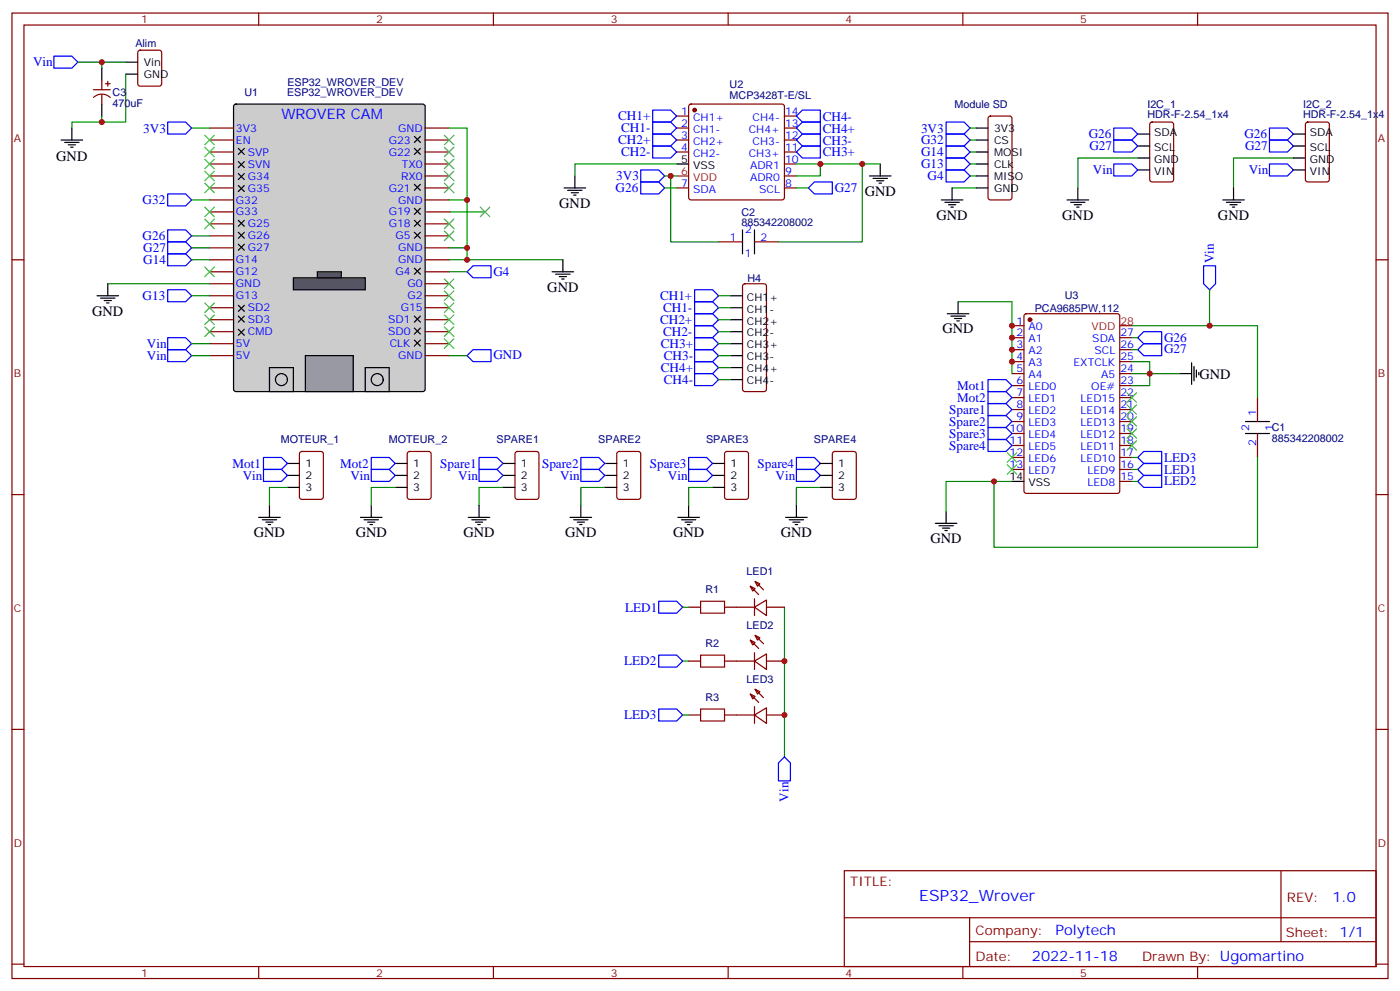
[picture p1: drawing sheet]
<svg xmlns="http://www.w3.org/2000/svg" width="412mm" height="292mm" viewBox="0 0 412 292" stroke-linecap="round" stroke-linejoin="round" font-family="sans-serif">
<g fill="none" stroke="#870000" stroke-width=".35">
<path d="M3.5 3.8h405.4v284.4h-405.4zM7.1 7.4h398.2v277.3h-398.2zM76.2 3.8v3.6M145.3 3.8v3.6M214.5 3.8v3.6M283.6 3.8v3.6M352.8 3.8v3.6M3.5 76.5h3.6M405.3 76.5h3.6M3.5 145.7h3.6M405.3 145.7h3.6M3.5 214.8h3.6"/>
<path d="M405.3 214.8h3.6M248.7 256.4h156.6v28.3h-156.6zM377.3 256.5v20.8M248.7 270.3h156.5M285.6 277.3h119.6M285.6 270.3v14.1M3.5 284h3.6M76.2 284.7v3.5M145.3 284.7v3.5M214.5 284.7v3.5M283.6 284.7v3.5M352.8 284.7v3.5"/>
<path d="M405.3 284h3.6"/>
</g>
<path d="M69 30.9l.5-.2h55l.7 .4v83.5l-.4 .7h-55.3l-.7-.4v-83.5z" fill="#ccc" stroke="#000" stroke-width=".35"/>
<g fill="none" stroke="#870000" stroke-width=".35">
<path d="M61.7 37.7h7.1M125.2 37.7h7.1M61.7 41.2h7.1M61.7 44.8h7.1M61.7 48.3h7.1M61.7 51.8h7.1M61.7 55.4h7.1M61.7 58.9h7.1M125.2 41.2h7.1M125.2 44.8h7.1M125.2 48.3h7.1M125.2 51.8h7.1"/>
<path d="M125.2 55.4h7.1M125.2 58.9h7.1M61.7 62.4h7.1M61.7 65.9h7.1M61.7 69.5h7.1M61.7 73h7.1M61.7 76.5h7.1M125.2 65.9h7.1M125.2 69.5h7.1M125.2 73h7.1M125.2 76.5h7.1M125.6 62.4h7"/>
<path d="M61.7 80h7.1M61.7 83.6h7.1M61.7 87.1h7.1M61.7 90.6h7.1M61.7 94.2h7.1M61.7 97.7h7.1M125.2 80h7.1M125.2 83.6h7.1M125.2 87.1h7.1M125.2 90.6h7.1M125.2 94.2h7.1M125.2 97.7h7.1"/>
<path d="M61.7 101.2h7.1M125.2 101.2h7.1"/>
</g>
<path d="M90 104.7h14.1v10.6h-14.1z" fill="#999" stroke="#000" stroke-width=".35"/>
<g fill="none" stroke="#000" stroke-width=".35">
<path d="M70.2 43.7l1.8 1.8M70.2 47.6l1.8 1.8M70.2 51.1l1.8 1.8M70.2 54.6l1.8 1.8M72 43.7l-1.8 1.8M72 47.6l-1.8 1.8M72 51.1l-1.8 1.8M72 54.6l-1.8 1.8M122.1 40.2l1.7 1.7M122.1 43.7l1.7 1.8M122.1 54.3l1.7 1.8M123.8 40.2l-1.7 1.7"/>
<path d="M123.8 43.7l-1.7 1.8M123.8 54.3l-1.7 1.8M70.2 64.9l1.8 1.7M70.2 68.4l1.8 1.8M70.2 71.9l1.8 1.8M72 64.9l-1.8 1.7M72 68.4l-1.8 1.8M72 71.9l-1.8 1.8M122.1 61.3l1.7 1.8M122.1 64.9l1.7 1.7M122.1 68.4l1.7 1.8M122.1 79l1.7 1.8"/>
<path d="M123.8 61.3l-1.7 1.8M123.8 64.9l-1.7 1.7M123.8 68.4l-1.7 1.8M123.8 79l-1.7 1.8M70.2 89.9l1.8 1.8M70.2 93.1l1.8 1.8M70.2 97l1.8 1.7M72 89.9l-1.8 1.8M72 93.1l-1.8 1.8M72 97l-1.8 1.7M122.1 93.1l1.7 1.8M122.1 96.6l1.7 1.8"/>
<path d="M123.8 93.1l-1.7 1.8M123.8 96.6l-1.7 1.8M79.4 108.3h7v7h-7zM107.6 108.3h7.1v7h-7.1zM122.1 100.2l1.7 1.7M123.8 100.2l-1.7 1.7"/>
<circle cx="82.9" cy="111.8" r="1.76"/>
<circle cx="111.1" cy="111.8" r="1.76"/>
</g>
<path d="M61.7 104.7h7.1M125.2 104.7h7.1" fill="none" stroke="#870000" stroke-width=".35"/>
<g fill="#666" stroke="#000" stroke-width=".35">
<path d="M86.4 81.8h21.2v3.5h-21.2z"/>
<path d="M93.5 80h7v1.8h-7z"/>
</g>
<g fill="none" stroke="#870000" stroke-width=".35">
<path d="M40.8 15l.5-.2h5.6l.7 .4v9.5l-.4 .6-5.9 .1-.7-.5v-9.4zM27.5 26.4h5M27.6 28.7a3.5 3.5 0 0 1 4.9 0M30 23.6v2.8M30 27.8v2.9M31 24.7h1.5M31.7 24v1.4M199.3 34.2h3.5M199.3 37.7h3.5M203.1 30.9l.5-.2h26.8l.5 .2 .2 .5v26.8l-.3 .5-.4 .2h-26.8l-.5-.3-.3-.4v-26.8zM231.1 34.2h3.5M231.1 37.7h3.5"/>
<path d="M291.3 34.4l.4-.2h5.7l.6 .4 .1 23.6-.5 .6-5.9 .1-.6-.5-.1-23.5zM338.9 36.2l.5-.3h5.6l.7 .5v16.5l-.4 .6-5.9 .1-.7-.5v-16.4zM384.8 36.2l.4-.3h5.7l.6 .5 .1 16.5-.5 .6-5.9 .1-.6-.5-.1-16.4zM199.3 41.2h3.5M199.3 44.8h3.5M199.3 55.4h3.5M231.1 41.2h3.5M231.1 44.8h3.5M231.1 48.3h3.5M231.1 51.8h3.5M231.1 55.4h3.5M211.7 71.2h7"/>
<path d="M222.2 71.2h7.1M219 83.8l.4-.2h5.7l.5 .2 .2 .5v30.3l-.3 .5-.4 .2h-5.7l-.5-.2-.2-.5v-30.3zM298.1 95.9h3.5M298.1 99.4h3.5M301.9 92.6l.4-.2h26.8l.7 .4v51.8l-.4 .7h-27.1l-.6-.5-.1-51.7zM329.8 99.4h3.6M298.1 103h3.5M298.1 106.5h3.5M298.1 110h3.5M298.1 113.6h3.5M298.1 117.1h3.5M329.8 103h3.6"/>
<path d="M329.8 106.5h3.6M329.8 110h3.6M329.8 113.6h3.6M329.8 117.1h3.6M370.4 117.1v7M88.4 133.2l.5-.2h5.6l.7 .4v13l-.4 .6-5.9 .1-.7-.5v-12.9zM120.2 133.2l.4-.2h5.7l.6 .4 .1 13-.5 .6-5.9 .1-.6-.5-.1-12.9zM151.9 133.2l.5-.2h5.6l.7 .4v13l-.4 .6-5.9 .1-.7-.5v-12.9zM181.9 133.2l.5-.2h5.6l.7 .4v13l-.4 .6-5.9 .1-.7-.5v-12.9zM213.7 133.2l.4-.2h5.7l.6 .4 .1 13-.5 .6-5.9 .1-.6-.5-.1-12.9zM245.4 133.2l.5-.2h5.6l.7 .4v13l-.4 .6-5.9 .1-.7-.5v-12.9zM298.1 120.6h3.5"/>
<path d="M298.1 124.1h3.5M298.1 127.7h3.5M298.1 131.2h3.5M298.1 134.7h3.5M298.1 138.3h3.5M329.8 120.6h3.6M329.8 124.1h3.6M329.8 127.7h3.6M329.8 131.2h3.6M329.8 134.7h3.6M329.8 138.3h3.6M370.4 127.7v7"/>
<path d="M329.8 141.8h3.6M202.8 178.8h3.6M213.4 178.8h8.8M221 172.6l1.4 .8-.7 .7zM221 172.6l2.5 2.5M222.2 178.8l3.6-2.1v4.6zM222.2 176.4v4.9M222.4 171.2l1.4 .7-.7 .7zM222.4 171.2l2.5 2.5M225.8 178.8h5.3M202.8 194.7h3.6M213.4 194.7h8.8"/>
<path d="M221 188.5l1.4 .7-.7 .7zM221 188.5l2.5 2.5M222.2 194.7l3.6-2.1v4.6zM222.2 192.2v5M222.4 187.1l1.4 .7-.7 .7zM222.4 187.1l2.5 2.5M225.8 194.7h5.3M202.8 210.6h3.6M213.4 210.6h8.8M221 204.4l1.4 .7-.7 .7zM221 204.4l2.5 2.5M222.2 210.6l3.6-2.1v4.5z"/>
<path d="M222.2 208.1v4.9M222.4 203l1.4 .7-.7 .7zM222.4 203l2.5 2.5M225.8 210.6h5.3"/>
</g>
<path d="M199.3 51.8h3.5M329.8 95.9h3.6" fill="none" stroke="#f00" stroke-width=".35"/>
<g fill="none" stroke="#000" stroke-width=".35">
<path d="M37 18.3h3.6M21.2 37.7v3.5M30 20.1v3.5M30 30.7v3.5M37 21.8h3.6M287.5 37.7h3.5M335.1 39.5h3.6M381 39.5h3.5M18 41.2h6.3M19 41.9h4.3M20.1 42.7h2.1M20.8 43.4h.7"/>
<path d="M166.2 55.4h6.3M167.2 56.1h4.2M168.3 56.8h2.1M169 57.5h.7M169.3 51.8v3.6M199.3 48.3h3.5M256.1 51.8h6.4M257.2 52.5h4.2M258.2 53.2h2.1M258.9 53.9h.7M259.3 48.3v3.5M277.3 58.9h6.3"/>
<path d="M278.3 59.6h4.3M280.5 55.4v3.5M287.5 48.3h3.5M287.5 41.2h3.5M287.5 44.8h3.5M287.5 51.8h3.5M287.5 55.4h3.5M314.3 58.9h6.4M315.4 59.6h4.2M317.5 55.4v3.5M335.1 43h3.6M335.1 46.5h3.6"/>
<path d="M335.1 50.1h3.6M360.2 58.9h6.3M361.2 59.6h4.3M363.4 55.4v3.5M381 43h3.5M381 46.5h3.5M381 50.1h3.5M165.8 76.5v3.5M218.7 67.7v7.1M222.2 67.7v7.1M279.4 60.3h2.1M280.1 61h.7"/>
<path d="M316.4 60.3h2.2M317.1 61h.8M362.3 60.3h2.1M363 61h.7M28.6 87.1h6.3M29.6 87.8h4.3M30.7 88.5h2.1M31.4 89.2h.7M31.7 83.6v3.5M162.6 80h6.4M163.7 80.8h4.2M164.7 81.5h2.2"/>
<path d="M165.5 82.2h.7M215.2 87.1h3.5M215.2 90.6h3.5M215.2 94.2h3.5M215.2 97.7h3.5M279 92.4h6.4M280.1 93.1h4.2M281.2 93.8h2.1M281.9 94.5h.7M282.2 88.9v3.5M215.2 101.2h3.5M215.2 104.7h3.5"/>
<path d="M215.2 108.3h3.5M215.2 111.8h3.5M347.5 110h3.5M351 106.9v6.3M351.7 107.9v4.2M352.4 109v2.1M353.1 109.7v.7M84.7 136.5h3.5M116.4 136.5h3.5M148.2 136.5h3.5M178.2 136.5h3.5M209.9 136.5h3.5"/>
<path d="M241.7 136.5h3.5M366.9 124.1h7M366.9 127.7h7M76.2 152.4h6.3M77.3 153.1h4.2M78.3 153.8h2.1M79 154.5h.7M79.4 148.8v3.6M84.7 143.5h3.5M84.7 140h3.5M106.2 152.4h6.3M107.2 153.1h4.3"/>
<path d="M108.3 153.8h2.1M109 154.5h.7M109.4 148.8v3.6M116.4 143.5h3.5M116.4 140h3.5M137.9 152.4h6.4M139 153.1h4.2M140.1 153.8h2.1M140.8 154.5h.7M141.1 148.8v3.6M148.2 143.5h3.5M148.2 140h3.5"/>
<path d="M167.9 152.4h6.4M169 153.1h4.2M170 153.8h2.2M170.7 154.5h.7M171.1 148.8v3.6M178.2 143.5h3.5M178.2 140h3.5M199.7 152.4h6.3M200.7 153.1h4.3M201.8 153.8h2.1M202.5 154.5h.7M202.8 148.8v3.6"/>
<path d="M209.9 143.5h3.5M209.9 140h3.5M231.4 152.4h6.4M232.5 153.1h4.2M233.5 153.8h2.2M234.2 154.5h.7M234.6 148.8v3.6M241.7 143.5h3.5M241.7 140h3.5M275.5 154.1h6.4M276.6 154.8h4.2M277.6 155.5h2.2"/>
<path d="M278.3 156.2h.7M278.7 150.6v3.5M298.1 141.8h3.5"/>
</g>
<g fill="#870000" stroke="#870000" stroke-width=".35">
<circle cx="204.6" cy="32.4" r=".53"/>
<circle cx="303.4" cy="94.2" r=".53"/>
</g>
<g fill="none" stroke="#00f" stroke-width=".35">
<path d="M15.9 16.5h5.3l1.7 1.8-1.7 1.8h-5.3zM49.4 35.9h5.3l1.7 1.8-1.7 1.8h-5.3zM192.3 32.4h5.3l1.7 1.8-1.7 1.7h-5.3zM192.3 35.9h5.3l1.7 1.8-1.7 1.8h-5.3zM192.3 39.5h5.3l1.7 1.7-1.7 1.8h-5.3zM234.6 34.2l1.8-1.8h5.3v3.5h-5.3zM234.6 37.7l1.8-1.8h5.3v3.6h-5.3zM278.7 35.9h5.3l1.8 1.8-1.8 1.8h-5.3zM278.7 39.5h5.3l1.8 1.7-1.8 1.8h-5.3zM328.1 37.7h5.3l1.7 1.8-1.7 1.7h-5.3zM373.9 37.7h5.3l1.8 1.8-1.8 1.7h-5.3zM49.4 57.1h5.3l1.7 1.8-1.7 1.7h-5.3z"/>
<path d="M188.7 53.6h5.3l1.8 1.8-1.8 1.7h-5.3zM188.7 50.1h5.3l1.8 1.7-1.8 1.8h-5.3zM192.3 43h5.3l1.7 1.8-1.7 1.7h-5.3zM234.6 41.2l1.8-1.7h5.3v3.5h-5.3zM234.6 44.8l1.8-1.8h5.3v3.5h-5.3zM238.1 55.4l1.8-1.8h5.3v3.5h-5.3zM278.7 43h5.3l1.8 1.8-1.8 1.7h-5.3zM278.7 46.5h5.3l1.8 1.8-1.8 1.8h-5.3zM278.7 50.1h5.3l1.8 1.7-1.8 1.8h-5.3zM328.1 41.2h5.3l1.7 1.8-1.7 1.8h-5.3zM328.1 48.3h5.3l1.7 1.8-1.7 1.7h-5.3zM373.9 48.3h5.3l1.8 1.8-1.8 1.7h-5.3z"/>
<path d="M373.9 41.2h5.3l1.8 1.8-1.8 1.8h-5.3zM49.4 74.8h5.3l1.7 1.7-1.7 1.8h-5.3zM49.4 67.7h5.3l1.7 1.8-1.7 1.7h-5.3zM49.4 71.2h5.3l1.7 1.8-1.7 1.8h-5.3zM354.5 78.3h3.6v5.3l-1.8 1.7-1.8-1.7zM49.4 85.3h5.3l1.7 1.8-1.7 1.8h-5.3zM49.4 99.4h5.3l1.7 1.8-1.7 1.8h-5.3zM137.6 80l1.7-1.7h5.3v3.5h-5.3zM204.6 85.3h5.3l1.8 1.8-1.8 1.8h-5.3zM204.6 88.9h5.3l1.8 1.7-1.8 1.8h-5.3zM204.6 92.4h5.3l1.8 1.8-1.8 1.7h-5.3zM204.6 95.9h5.3l1.8 1.8-1.8 1.7h-5.3z"/>
<path d="M204.6 99.4h5.3l1.8 1.8-1.8 1.8h-5.3zM335.1 99.4l1.8-1.7h5.3v3.5h-5.3zM49.4 103h5.3l1.7 1.7-1.7 1.8h-5.3zM137.6 104.7l1.7-1.7h5.3v3.5h-5.3zM204.6 103h5.3l1.8 1.7-1.8 1.8h-5.3zM204.6 106.5h5.3l1.8 1.8-1.8 1.7h-5.3zM204.6 110h5.3l1.8 1.8-1.8 1.8h-5.3zM291 111.8h5.3l1.8 1.8-1.8 1.7h-5.3zM291 115.3h5.3l1.8 1.8-1.8 1.8h-5.3zM291 118.9h5.3l1.8 1.7-1.8 1.8h-5.3zM335.1 103l1.8-1.8h5.3v3.5h-5.3zM77.6 138.3h5.3l1.8 1.7-1.8 1.8h-5.3z"/>
<path d="M77.6 134.7h5.3l1.8 1.8-1.8 1.8h-5.3zM109.4 138.3h5.3l1.7 1.7-1.7 1.8h-5.3zM109.4 134.7h5.3l1.7 1.8-1.7 1.8h-5.3zM141.1 134.7h5.3l1.8 1.8-1.8 1.8h-5.3zM141.1 138.3h5.3l1.8 1.7-1.8 1.8h-5.3zM171.1 138.3h5.3l1.8 1.7-1.8 1.8h-5.3zM171.1 134.7h5.3l1.8 1.8-1.8 1.8h-5.3zM202.8 138.3h5.3l1.8 1.7-1.8 1.8h-5.3zM202.8 134.7h5.3l1.8 1.8-1.8 1.8h-5.3zM234.6 134.7h5.3l1.8 1.8-1.8 1.8h-5.3zM234.6 138.3h5.3l1.8 1.7-1.8 1.8h-5.3zM291 122.4h5.3l1.8 1.7-1.8 1.8h-5.3z"/>
<path d="M291 125.9h5.3l1.8 1.8-1.8 1.7h-5.3zM291 129.4h5.3l1.8 1.8-1.8 1.8h-5.3zM335.1 138.3l1.8-1.8h5.3v3.5h-5.3zM335.1 134.7l1.8-1.7h5.3v3.5h-5.3zM335.1 141.8l1.8-1.8h5.3v3.5h-5.3zM194 177.1h5.3l1.8 1.7-1.8 1.8h-5.3zM194 192.9h5.3l1.8 1.8-1.8 1.8h-5.3zM194 208.8h5.3l1.8 1.8-1.8 1.7h-5.3zM231.1 222.9l1.7 1.8v5.3h-3.5v-5.3z"/>
</g>
<g fill="none" stroke="#008700" stroke-width=".35">
<path d="M22.9 18.3h14.1M30 18.3v1.8M30 34.2v1.7M37 21.8v14.1h-15.8v1.8M56.4 37.7h5.3M132.3 37.7h5.3v38.8h28.2M285.8 37.7h1.7M56.4 58.9h5.3M132.3 58.9h5.3M195.8 55.4h3.5M195.8 51.8h3.5M197.6 51.8v19.4h14.1"/>
<path d="M199.3 48.3h-30v3.5M234.6 55.4h3.5M234.6 48.3h24.7M241.7 48.3v3.5h-7.1M254 48.3v22.9h-24.7M280.5 55.4h7M285.8 51.8h1.7M285.8 48.3h1.7M285.8 44.8h1.7M285.8 41.2h1.7M335.1 46.5h-17.6v8.9M381 46.5h-17.6v8.9"/>
<path d="M56.4 76.5h5.3M56.4 73h5.3M56.4 69.5h5.3M132.3 76.5h5.3M132.3 73h5.3M132.6 62.4h10.3M31.7 83.6h30M56.4 87.1h5.3M132.3 80h5.3M211.7 87.1h3.5M211.7 97.7h3.5M211.7 94.2h3.5"/>
<path d="M211.7 90.6h3.5M282.2 88.9h15.9v21.1M333.4 95.9h37v21.2M333.4 99.4h1.7M356.3 85.3v10.6M56.4 104.7h5.3M56.4 101.2h5.3M132.3 104.7h5.3M211.7 104.7h3.5M211.7 101.2h3.5M211.7 111.8h3.5M211.7 108.3h3.5"/>
<path d="M333.4 106.5h5.3v7.1h-5.3M333.4 103h1.7M333.4 110h14.1M333.4 138.3h1.7M333.4 134.7h1.7M370.4 134.7v26.5h-77.6v-19.4M84.7 143.5h-5.3v5.3M116.4 143.5h-7v5.3M148.2 143.5h-7.1v5.3M178.2 143.5h-7.1v5.3M209.9 143.5h-7.1v5.3M241.7 143.5h-7.1v5.3"/>
<path d="M298.1 141.8h-19.4v8.8M333.4 141.8h1.7M201.1 178.8h1.7M231.1 178.8v44.1M201.1 194.7h1.7M201.1 210.6h1.7"/>
</g>
<g fill="none" stroke="#3c3" stroke-width=".35">
<path d="M60.3 39.8l2.8 2.9M63.1 39.8l-2.8 2.9M130.9 39.8l2.8 2.9M133.7 39.8l-2.8 2.9M60.3 53.9l2.8 2.9M60.3 50.4l2.8 2.8M60.3 46.9l2.8 2.8M60.3 43.4l2.8 2.8M63.1 53.9l-2.8 2.9M63.1 50.4l-2.8 2.8M63.1 46.9l-2.8 2.8M63.1 43.4l-2.8 2.8"/>
<path d="M130.9 43.4l2.8 2.8M130.9 46.9l2.8 2.8M130.9 50.4l2.8 2.8M130.9 53.9l2.8 2.9M133.7 43.4l-2.8 2.8M133.7 46.9l-2.8 2.8M133.7 50.4l-2.8 2.8M133.7 53.9l-2.8 2.9M60.3 78.6l2.8 2.9M60.3 64.5l2.8 2.8M60.3 61l2.8 2.8M63.1 78.6l-2.8 2.9"/>
<path d="M63.1 64.5l-2.8 2.8M63.1 61l-2.8 2.8M130.9 64.5l2.8 2.8M130.9 68.1l2.8 2.8M133.7 64.5l-2.8 2.8M133.7 68.1l-2.8 2.8M141.5 61l2.8 2.8M144.3 61l-2.8 2.8M60.3 96.3l2.8 2.8M60.3 92.7l2.8 2.9M60.3 89.2l2.8 2.8M63.1 96.3l-2.8 2.8"/>
<path d="M63.1 92.7l-2.8 2.9M63.1 89.2l-2.8 2.8M130.9 82.2l2.8 2.8M130.9 85.7l2.8 2.8M130.9 99.8l2.8 2.8M130.9 96.3l2.8 2.8M130.9 92.7l2.8 2.9M130.9 89.2l2.8 2.8M133.7 82.2l-2.8 2.8M133.7 85.7l-2.8 2.8M133.7 99.8l-2.8 2.8M133.7 96.3l-2.8 2.8"/>
<path d="M133.7 92.7l-2.8 2.9M133.7 89.2l-2.8 2.8M332 115.7l2.8 2.8M332 119.2l2.8 2.8M334.8 115.7l-2.8 2.8M334.8 119.2l-2.8 2.8M296.7 133.3l2.8 2.8M296.7 136.8l2.8 2.9M299.5 133.3l-2.8 2.8M299.5 136.8l-2.8 2.9M332 122.7l2.8 2.9M332 126.3l2.8 2.8"/>
<path d="M332 129.8l2.8 2.8M334.8 122.7l-2.8 2.9M334.8 126.3l-2.8 2.8M334.8 129.8l-2.8 2.8"/>
</g>
<path d="M206.4 177.1h7v3.5h-7zM206.4 192.9h7v3.6h-7zM206.4 208.8h7v3.5h-7z" fill="none" stroke="#a10000" stroke-width=".35"/>
<g fill="#c00">
<circle cx="241.7" cy="48.3" r=".88"/>
<circle cx="137.6" cy="58.9" r=".88"/>
<circle cx="137.6" cy="73" r=".88"/>
<circle cx="137.6" cy="76.5" r=".88"/>
<circle cx="298.1" cy="95.9" r=".88"/>
<circle cx="298.1" cy="99.4" r=".88"/>
<circle cx="298.1" cy="103" r=".88"/>
<circle cx="298.1" cy="106.5" r=".88"/>
<circle cx="292.8" cy="141.8" r=".88"/>
<circle cx="356.3" cy="95.9" r=".88"/>
<circle cx="338.7" cy="110" r=".88"/>
<circle cx="30" cy="18.3" r=".88"/>
<circle cx="30" cy="35.9" r=".88"/>
<circle cx="197.6" cy="51.8" r=".88"/>
<circle cx="254" cy="48.3" r=".88"/>
<circle cx="231.1" cy="194.7" r=".88"/>
<circle cx="231.1" cy="210.6" r=".88"/>
</g>
<text font-size="4.6" fill="#00f" x="270.8" y="265.5">ESP32_Wrover</text>
<g font-size="4.2" fill="#00f">
<text x="82.9" y="34.9">WROVER CAM</text>
<text x="392.5" y="265.7">1.0</text>
<text x="310.9" y="275.3">Polytech</text>
<text x="304" y="283.1">2022-11-18</text>
</g>
<g font-size="4.2">
<text x="16.6" y="47.3">GND</text>
<text x="254.7" y="57.9">GND</text>
<text x="164.7" y="61.4">GND</text>
<text x="275.9" y="64.9">GND</text>
<text x="312.9" y="64.9">GND</text>
<text x="358.8" y="64.9">GND</text>
<text x="161.2" y="86.1">GND</text>
<text x="27.2" y="93.1">GND</text>
<text x="277.6" y="98">GND</text>
<text x="353.3" y="111.5">GND</text>
<text x="74.8" y="158">GND</text>
<text x="104.8" y="158">GND</text>
<text x="136.5" y="158">GND</text>
<text x="166.5" y="158">GND</text>
<text x="198.3" y="158">GND</text>
<text x="230" y="158">GND</text>
<text x="274.1" y="159.8">GND</text>
</g>
<g font-size="3.9" fill="#00f">
<text x="9.8" y="19.5">Vin</text>
<text x="182.1" y="35.4">CH1+</text>
<text x="242.4" y="35.6">CH4-</text>
<text x="42.2" y="39">3V3</text>
<text x="183" y="38.9">CH1-</text>
<text x="242.4" y="39.1">CH4+</text>
<text x="271.3" y="39">3V3</text>
<text x="320.7" y="40.7">G26</text>
<text x="366.6" y="40.7">G26</text>
<text x="182.1" y="42.4">CH2+</text>
<text x="183" y="46">CH2-</text>
<text x="242.4" y="42.6">CH3-</text>
<text x="242.4" y="46.1">CH3+</text>
<text x="271.3" y="42.5">G32</text>
<text x="271.3" y="46">G14</text>
<text x="320.9" y="44.2">G27</text>
<text x="366.8" y="44.2">G27</text>
<text x="181.5" y="53.1">3V3</text>
<text x="271.3" y="49.5">G13</text>
<text x="273.3" y="53.1">G4</text>
<text x="322" y="51.3">Vin</text>
<text x="367.8" y="51.3">Vin</text>
<text x="181.4" y="56.6">G26</text>
<text x="245.9" y="56.5">G27</text>
<text x="42" y="60.1">G32</text>
<text x="42" y="70.7">G26</text>
<text x="42.2" y="77.8">G14</text>
<text x="42.2" y="74.2">G27</text>
<text x="357.5" y="77.6" transform="rotate(-90 357.5 77.6)">Vin</text>
<text x="145.3" y="81.2">G4</text>
<text x="42" y="88.3">G13</text>
<text x="194.4" y="88.3">CH1+</text>
<text x="194.4" y="95.4">CH2+</text>
<text x="195.3" y="91.8">CH1-</text>
<text x="195.3" y="98.9">CH2-</text>
<text x="342.9" y="100.7">G26</text>
<text x="43.3" y="102.4">Vin</text>
<text x="43.3" y="106">Vin</text>
<text x="145.3" y="105.9">GND</text>
<text x="194.7" y="102.5">CH3+</text>
<text x="195.5" y="105.9">CH3-</text>
<text x="342.9" y="104.1">G27</text>
<text x="194.7" y="109.5">CH4+</text>
<text x="195.5" y="113">CH4-</text>
<text x="281.9" y="114.8">Mot1</text>
<text x="281.9" y="118.4">Mot2</text>
<text x="279.6" y="121.9">Spare1</text>
<text x="279.6" y="125.4">Spare2</text>
<text x="279.6" y="128.9">Spare3</text>
<text x="68.5" y="137.8">Mot1</text>
<text x="100.2" y="137.8">Mot2</text>
<text x="129.7" y="137.7">Spare1</text>
<text x="159.7" y="137.7">Spare2</text>
<text x="191.4" y="137.7">Spare3</text>
<text x="223.2" y="137.7">Spare4</text>
<text x="279.6" y="132.4">Spare4</text>
<text x="342.9" y="135.9">LED3</text>
<text x="71.5" y="141.3">Vin</text>
<text x="103.2" y="141.3">Vin</text>
<text x="135" y="141.3">Vin</text>
<text x="165" y="141.3">Vin</text>
<text x="196.7" y="141.3">Vin</text>
<text x="228.5" y="141.3">Vin</text>
<text x="342.9" y="139.5">LED1</text>
<text x="342.9" y="143">LED2</text>
<text x="184.1" y="180.1">LED1</text>
<text x="183.9" y="196">LED2</text>
<text x="183.9" y="211.8">LED3</text>
<text x="232.3" y="236.1" transform="rotate(-90 232.3 236.1)">Vin</text>
</g>
<g font-size="3.9" fill="#800">
<text x="250.5" y="261">TITLE:</text>
<text x="379.1" y="265.7">REV:</text>
<text x="287.4" y="275.2">Company:</text>
<text x="378.7" y="275.8">Sheet: 1/1</text>
<text x="287.4" y="282.9">Date:</text>
<text x="336.4" y="283">Drawn By: Ugomartino</text>
</g>
<g font-size="3.2" fill="#800">
<text x="41.6" y="6.8">1</text>
<text x="110.8" y="6.8">2</text>
<text x="179.9" y="6.8">3</text>
<text x="249.1" y="6.8">4</text>
<text x="318.2" y="6.8">5</text>
<text x="4.1" y="41.9">A</text>
<text x="405.9" y="41.9">A</text>
<text x="4.1" y="111.1">B</text>
<text x="405.9" y="111.1">B</text>
<text x="4.1" y="180.2">C</text>
<text x="405.9" y="180.2">C</text>
<text x="4.1" y="249.4">D</text>
<text x="405.9" y="249.4">D</text>
<text x="41.6" y="287.7">1</text>
<text x="110.8" y="287.7">2</text>
<text x="179.9" y="287.7">3</text>
<text x="249.1" y="287.7">4</text>
<text x="318.2" y="287.7">5</text>
</g>
<g font-size="3.2" fill="#000080">
<text x="39.9" y="13.7">Alim</text>
<text x="33.2" y="28.3">C3</text>
<text x="72" y="28.2">U1</text>
<text x="84.6" y="28.2">ESP32_WROVER_DEV</text>
<text x="84.7" y="25.4">ESP32_WROVER_DEV</text>
<text x="214.9" y="29.2">MCP3428T-E/SL</text>
<text x="214.9" y="25.9">U2</text>
<text x="33.2" y="31.5">470uF</text>
<text x="281.1" y="31.8">Module SD</text>
<text x="338" y="34.9">HDR-F-2.54_1x4</text>
<text x="338" y="31.7">I2C_1</text>
<text x="383.8" y="34.9">HDR-F-2.54_1x4</text>
<text x="383.8" y="31.7">I2C_2</text>
<text x="218.4" y="63.5">C2</text>
<text x="218.4" y="66.6">885342208002</text>
<text x="220.1" y="82.9">H4</text>
<text x="313.6" y="88">U3</text>
<text x="304.8" y="91.8">PCA9685PW,112</text>
<text x="82.8" y="130.6">MOTEUR_1</text>
<text x="114.5" y="130.6">MOTEUR_2</text>
<text x="146.3" y="130.6">SPARE1</text>
<text x="176.2" y="130.6">SPARE2</text>
<text x="208" y="130.6">SPARE3</text>
<text x="239.7" y="130.6">SPARE4</text>
<text x="374.6" y="130.2">885342208002</text>
<text x="374.6" y="127">C1</text>
<text x="219.9" y="169.3">LED1</text>
<text x="207.8" y="174.7">R1</text>
<text x="219.9" y="185.2">LED2</text>
<text x="207.8" y="190.6">R2</text>
<text x="219.9" y="201.1">LED3</text>
<text x="207.8" y="206.4">R3</text>
</g>
<g font-size="3.2">
<text x="42.3" y="19.4">Vin</text>
<text x="42.3" y="22.9">GND</text>
<text x="292.8" y="38.8">3V3</text>
<text x="340" y="40.2">SDA</text>
<text x="385.8" y="40.2">SDA</text>
<text x="200.7" y="47.9">5</text>
<text x="292.8" y="42.3">CS</text>
<text x="292.8" y="45.8">MOSI</text>
<text x="340" y="44.4">SCL</text>
<text x="340" y="47.9">GND</text>
<text x="385.8" y="44.4">SCL</text>
<text x="385.8" y="47.9">GND</text>
<text x="204.2" y="49.7">VSS</text>
<text x="292.8" y="49.4">CLk</text>
<text x="292.8" y="52.9">MISO</text>
<text x="340" y="51.5">VIN</text>
<text x="385.8" y="51.5">VIN</text>
<text x="292.8" y="56.4">GND</text>
<text x="220" y="88.5">CH1+</text>
<text x="220" y="92">CH1-</text>
<text x="220" y="95.6">CH2+</text>
<text x="220" y="99.1">CH2-</text>
<text x="220" y="102.6">CH3+</text>
<text x="220" y="106.2">CH3-</text>
<text x="220" y="109.7">CH4+</text>
<text x="220" y="113.2">CH4-</text>
<text x="90" y="137.5">1</text>
<text x="121.7" y="137.5">1</text>
<text x="153.5" y="137.5">1</text>
<text x="183.4" y="137.5">1</text>
<text x="215.2" y="137.5">1</text>
<text x="246.9" y="137.5">1</text>
<text x="90" y="141.1">2</text>
<text x="121.7" y="141.1">2</text>
<text x="153.5" y="141.1">2</text>
<text x="183.4" y="141.1">2</text>
<text x="215.2" y="141.1">2</text>
<text x="246.9" y="141.1">2</text>
<text x="297.4" y="141.4">14</text>
<text x="302.9" y="143.2">VSS</text>
<text x="90" y="144.6">3</text>
<text x="121.7" y="144.6">3</text>
<text x="153.5" y="144.6">3</text>
<text x="183.4" y="144.6">3</text>
<text x="215.2" y="144.6">3</text>
<text x="246.9" y="144.6">3</text>
</g>
<g font-size="3.2" fill="#00f">
<text x="200.7" y="33.8">1</text>
<text x="204.2" y="35.6">CH1+</text>
<text x="221.7" y="35.6">CH4-</text>
<text x="231.2" y="33.8">14</text>
<text x="69.5" y="38.8">3V3</text>
<text x="117.2" y="38.8">GND</text>
<text x="200.7" y="40.9">3</text>
<text x="200.7" y="37.4">2</text>
<text x="204.2" y="39.1">CH1-</text>
<text x="220.5" y="39.1">CH4+</text>
<text x="231.2" y="37.4">13</text>
<text x="231.2" y="40.9">12</text>
<text x="69.5" y="42.3">EN</text>
<text x="73" y="45.8">SVP</text>
<text x="114.5" y="45.8">G22</text>
<text x="114.5" y="42.3">G23</text>
<text x="200.7" y="44.4">4</text>
<text x="204.2" y="46.2">CH2-</text>
<text x="204.2" y="42.7">CH2+</text>
<text x="220.5" y="46.2">CH3+</text>
<text x="221.7" y="42.7">CH3-</text>
<text x="231.2" y="44.4">11</text>
<text x="231.2" y="47.9">10</text>
<text x="73" y="49.4">SVN</text>
<text x="73" y="52.9">G34</text>
<text x="118.1" y="52.9">RX0</text>
<text x="118.4" y="49.4">TX0</text>
<text x="220.9" y="49.7">ADR1</text>
<text x="220.9" y="53.2">ADR0</text>
<text x="231.2" y="51.5">9</text>
<text x="69.5" y="59.9">G32</text>
<text x="73" y="56.4">G35</text>
<text x="114.5" y="56.4">G21</text>
<text x="117.2" y="59.9">GND</text>
<text x="200.7" y="55">7</text>
<text x="204.2" y="56.8">SDA</text>
<text x="223.6" y="56.8">SCL</text>
<text x="231.2" y="55">8</text>
<text x="69.5" y="63.5">G33</text>
<text x="114.5" y="63.5">G19</text>
<text x="73" y="67">G25</text>
<text x="73" y="70.5">G26</text>
<text x="114.5" y="67">G18</text>
<text x="116.5" y="70.5">G5</text>
<text x="214.9" y="70.9">1</text>
<text x="219.5" y="68.8">2</text>
<text x="224" y="70.9">2</text>
<text x="69.5" y="77.6">G14</text>
<text x="73" y="74">G27</text>
<text x="117.2" y="77.6">GND</text>
<text x="117.2" y="74">GND</text>
<text x="219.4" y="75.8">1</text>
<text x="69.5" y="81.1">G12</text>
<text x="116.5" y="81.1">G4</text>
<text x="69.5" y="84.6">GND</text>
<text x="69.5" y="88.2">G13</text>
<text x="120.1" y="88.2">G2</text>
<text x="120.1" y="84.6">G0</text>
<text x="73" y="91.7">SD2</text>
<text x="73" y="95.2">SD3</text>
<text x="114.4" y="95.2">SD1</text>
<text x="118" y="91.7">G15</text>
<text x="299.4" y="95.6">1</text>
<text x="73" y="98.7">CMD</text>
<text x="114.4" y="98.7">SD0</text>
<text x="299.4" y="99.1">2</text>
<text x="302.9" y="97.3">A0</text>
<text x="302.9" y="100.9">A1</text>
<text x="321.8" y="100.9">SDA</text>
<text x="330" y="99.1">27</text>
<text x="69.5" y="102.3">5V</text>
<text x="69.5" y="105.8">5V</text>
<text x="114.8" y="102.3">CLK</text>
<text x="117.2" y="105.8">GND</text>
<text x="299.4" y="102.6">3</text>
<text x="299.4" y="106.2">4</text>
<text x="302.9" y="104.4">A2</text>
<text x="302.9" y="107.9">A3</text>
<text x="316.2" y="107.9">EXTCLK</text>
<text x="322.4" y="104.4">SCL</text>
<text x="330" y="106.2">25</text>
<text x="330" y="102.6">26</text>
<text x="299.4" y="109.7">5</text>
<text x="299.4" y="113.2">6</text>
<text x="302.9" y="111.4">A4</text>
<text x="324.4" y="111.4">A5</text>
<text x="330" y="113.2">23</text>
<text x="330" y="109.7">24</text>
<text x="299.4" y="116.7">7</text>
<text x="302.9" y="115">LED0</text>
<text x="302.9" y="118.5">LED1</text>
<text x="318.3" y="118.5">LED15</text>
<text x="321.4" y="115">OE#</text>
<text x="330" y="116.7">22</text>
<text x="299.4" y="120.3">8</text>
<text x="299.4" y="123.8">9</text>
<text x="302.9" y="122">LED2</text>
<text x="302.9" y="125.6">LED3</text>
<text x="318.3" y="125.6">LED13</text>
<text x="318.3" y="122">LED14</text>
<text x="330" y="123.8">20</text>
<text x="330" y="120.3">21</text>
<text x="370.1" y="122.4" transform="rotate(-90 370.1 122.4)">1</text>
<text x="297.4" y="127.3">10</text>
<text x="297.4" y="130.8">11</text>
<text x="302.9" y="129.1">LED4</text>
<text x="318.3" y="129.1">LED12</text>
<text x="330" y="130.8">18</text>
<text x="330" y="127.3">19</text>
<text x="367.9" y="127" transform="rotate(-90 367.9 127)">2</text>
<text x="370.1" y="131.4" transform="rotate(-90 370.1 131.4)">2</text>
<text x="375" y="126.9" transform="rotate(-90 375 126.9)">1</text>
<text x="297.4" y="134.4">12</text>
<text x="297.4" y="137.9">13</text>
<text x="302.9" y="132.6">LED5</text>
<text x="302.9" y="136.1">LED6</text>
<text x="318.3" y="136.1">LED10</text>
<text x="318.3" y="132.6">LED11</text>
<text x="330" y="137.9">16</text>
<text x="330" y="134.4">17</text>
<text x="302.9" y="139.7">LED7</text>
<text x="320.3" y="143.2">LED8</text>
<text x="320.3" y="139.7">LED9</text>
<text x="330" y="141.4">15</text>
</g>
<g font-size="3.2" fill="#f00">
<text x="200.7" y="51.5">6</text>
<text x="204.2" y="53.2">VDD</text>
<text x="330" y="95.6">28</text>
<text x="321.5" y="97.3">VDD</text>
</g>
</svg>
